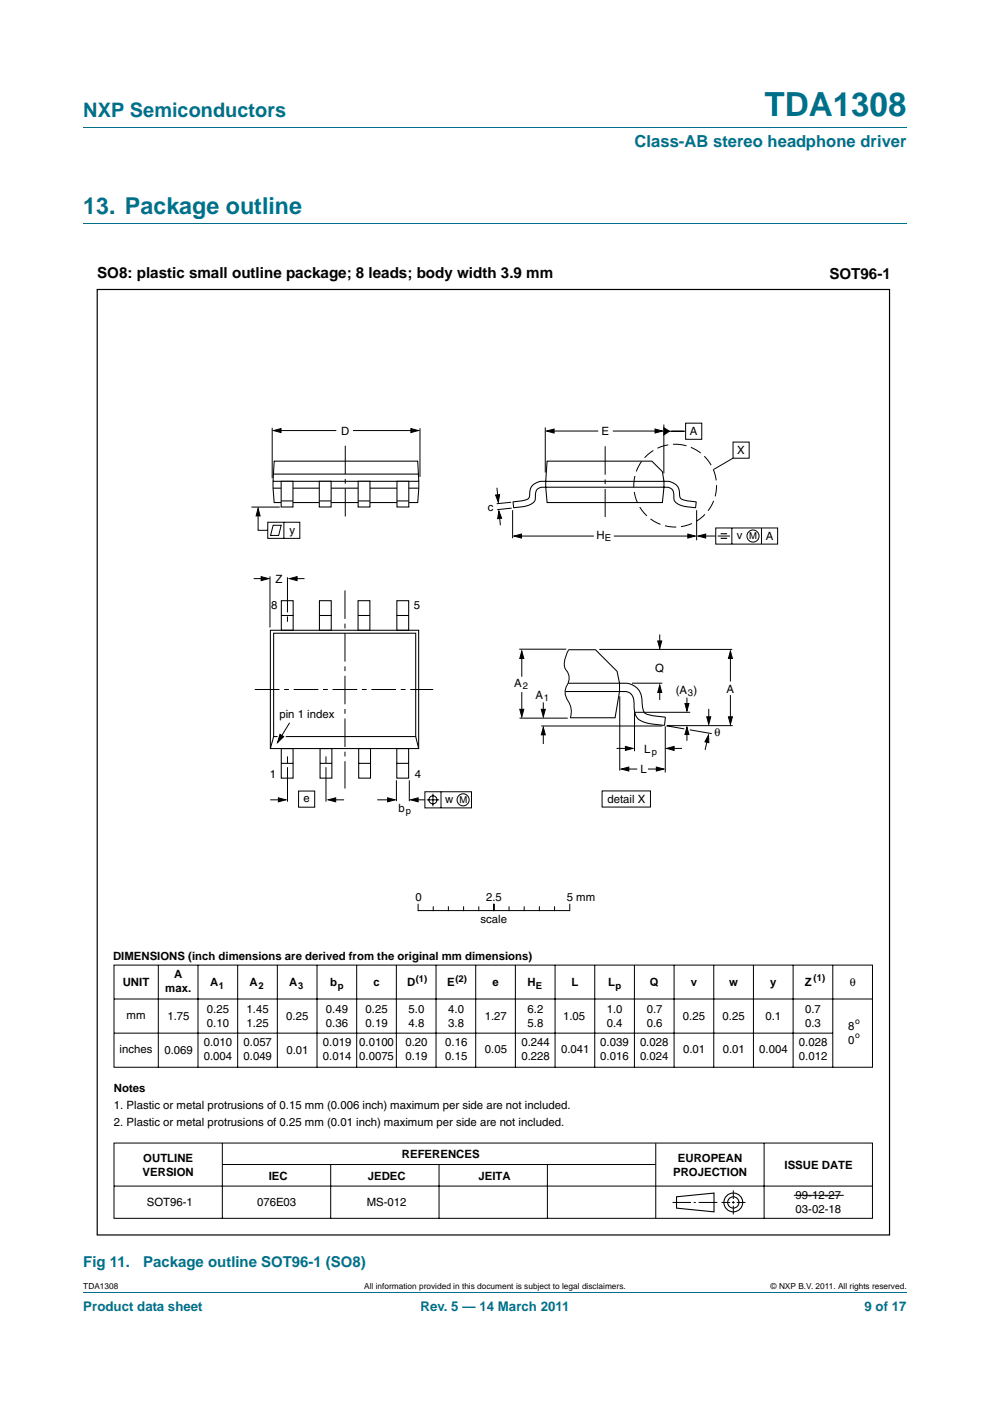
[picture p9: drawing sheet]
<svg xmlns="http://www.w3.org/2000/svg" width="210mm" height="297mm" viewBox="0 0 210 297" stroke-linecap="round" stroke-linejoin="round" font-family="sans-serif">
<path d="M17.7 27h174.6M17.7 47.4h174.6M17.7 273.9h174.6" fill="none" stroke="#00708a" stroke-width=".21"/>
<g fill="none" stroke="#000" stroke-width=".21">
<path d="M57.7 90.7v10.7M59 91.3h12.3M74.9 91.3h13M89.1 90.8v10.3M115.7 90.6v9.6M116.6 91.4h10.3M130 91.4h9.7M140.8 90v10.4M141.4 91.4h4M145.4 89.7h3.4v3.4h-3.4zM155.5 93.7h3.4v3.4h-3.4zM155.5 97.1l-4.2 2.5"/>
<path d="M105.4 103.4l.2 2.5M105.9 108.9l.2 2.5M108.4 106.5l-3.1 .3M108.5 107.7l-3 .4M108.7 108.2v5.9M109.8 113.7h16.2M130.2 113.7h16.3M147.8 108.2v6.3M149 113.7h2.8M151.8 111.9h13.1v3.5h-13.1zM152.2 113.7h2.6M155.2 111.9v3.5"/>
<path d="M161.5 111.9v3.5M53.8 122.7h2.6M57.3 122.2v10.8M61 122.4v7.4M61 130.7v1.1M62 122.7h2.6M110.1 137.6h10M110.7 138.5v5M120.6 137.8a4.9 4.9 0 0 0-.7 4 3 3 0 0 1 .1 4 3.5 3.5 0 0 0 .8 3.3 4 4 0 0 1 .2 3.1M127.1 137.7h28.2M139.9 134.5v2.3M154.9 138.9v5.6"/>
<path d="M110.2 152.3h10.2M110.7 146.7v4.5M114.8 153.9h25.7M115.2 148.9v2.6M115.2 155.2v2.5M130.8 158.7h2.3M131.5 147.6v15.8M134 144.8h6.5M134.6 151h11.8M134.6 151.1v8.2M139.9 145.9v2.5M141.1 154v9.8"/>
<path d="M141.3 153.9l3.8 .6M141.5 153.8h13.9M142.3 158.7h2.4M145.7 147.9v1.9M145.7 155.2v1.9M146.3 154.7l4.7 .8M150.1 156.4l-.5 2.6M150.3 150.3v2.6M154.9 147.4v5.2M57.3 169.6h2.6M61 160.4v1.4M61 162.7v7.3"/>
<path d="M63.3 167.7h3.4v3.4h-3.4zM69.1 160.4v1.4M69.1 162.7v7.3M70.4 169.6h2.6M80 169.6h2.6M84.1 165.4v4.5M86.8 165.4v4.5M88 169.6h2.1M90.1 167.9h9.9v3.4h-9.9zM90.5 169.6h2.7M91.8 168.3v2.6M93.5 167.9v3.4"/>
<path d="M127.7 167.7h10.3v3.4h-10.3zM132.6 163.1h2.6M137.4 163.1h2.6M24.2 204.6h160.9v21.7h-160.9zM24.2 219h152.4M24.2 211.8h160.8M33.6 204.6v21.7M42 204.6v21.7M50.4 204.6v21.7M58.8 204.6v21.7M67.2 204.6v21.7M75.7 204.6v21.7"/>
<path d="M84.1 204.6v21.7M92.5 204.6v21.7M100.9 204.6v21.7M109.3 204.6v21.7M117.7 204.6v21.7M126.1 204.6v21.7M134.6 204.6v21.7M143 204.6v21.7M151.4 204.6v21.7M159.8 204.6v21.7M168.2 204.6v21.7M176.6 204.6v21.7"/>
<path d="M24.2 242.3h160.8v16h-160.8zM24.2 251.5h160.9M47.2 242.4v15.9M47.2 246.9h91.8M70.1 246.9v11.4M93.1 246.9v11.4M116.1 246.9v11.4M139.1 242.4v15.9M142.7 254.9h3.9M147.1 254.9h.5M148.2 254.9h3.9M153 254.9h1.9"/>
<path d="M155.3 254.9h.5M155.5 252.4v1.8M155.5 254.7v.5M155.5 255.6v1.9M156.3 254.9h1.8M162.1 242.4v15.9M168.3 253.4h10.7"/>
<circle cx="159.7" cy="113.7" r="1.28"/>
<circle cx="91.8" cy="169.6" r=".86"/>
<circle cx="98.2" cy="169.6" r="1.28"/>
</g>
<g fill="none" stroke="#000" stroke-width=".23">
<path d="M143.5 253.7l7.9-.7v3.9l-7.9-.8z"/>
<circle cx="155.5" cy="254.9" r="1.99"/>
<circle cx="155.5" cy="254.9" r="1.2"/>
</g>
<g fill="#000" stroke="#000" stroke-width=".21">
<path d="M58 91.3l1.6-.4v.8zM87.2 90.9l1.5 .4-1.5 .4zM115.9 91.4l1.6-.4v.8zM138.9 91l1.6 .4-1.6 .4zM140.8 90.7l1.2 .7-1.2 .8zM105.1 105l.9-.1-.3 1.6zM105.8 108.3l.6 1.6-.8 .1zM109 113.7l1.6-.5v.9zM145.9 113.2l1.6 .5-1.6 .4zM148.1 113.7l1.6-.5v.9zM55.4 122.3l1.6 .4-1.6 .4zM61.4 122.7l1.6-.4v.8z"/>
<path d="M110.7 138l.4 1.6h-.9zM139.5 135.9h.9l-.5 1.6zM154.9 138l.4 1.6h-.8zM110.2 150.4h.9l-.4 1.6zM115.2 154.2l.5 1.6h-.9zM114.8 150.4h.9l-.5 1.6zM132.7 158.3l1.5 .4-1.5 .4zM139.9 145.2l.5 1.6h-.9zM141.4 158.7l1.6-.4v.8zM145.7 154.1l.4 1.6h-.8zM145.3 149.2h.8l-.4 1.5zM150.3 155.8v1.7l-.8-.2z"/>
<path d="M149.9 152h.9l-.5 1.6zM154.5 152h.8l-.4 1.6zM59 169.2l1.6 .4-1.6 .4zM69.6 169.6l1.6-.4v.8zM82.2 169.2l1.6 .4-1.6 .4zM87.1 169.6l1.6-.4v.8zM131.8 163.1l1.6-.5v.9zM139.2 162.6l1.6 .5-1.6 .4z"/>
</g>
<path d="M152.8 113.2h1.4M152.8 114.1h1.4" fill="none" stroke="#000" stroke-width=".24"/>
<path d="M54 146.2h37.9" fill="none" stroke="#000" stroke-width=".21" stroke-dasharray="5.2 1 1 1" stroke-linecap="butt"/>
<path d="M73.2 94.5v15M128.4 94.6v15M73.2 125.2v42" fill="none" stroke="#000" stroke-width=".21" stroke-dasharray="6 1 1 1" stroke-linecap="butt"/>
<circle cx="143.2" cy="103" r="8.8" fill="none" stroke="#000" stroke-width=".21" stroke-dasharray="2.4 1" stroke-linecap="butt"/>
<g fill="none" stroke="#000" stroke-width=".22">
<path d="M58.2 97.8h30.4l.2 4.2-.2 4.6h-30.4l-.3-3.1zM116 97.8h22.3l2.2 2.2 .3 2.1-.3 4.5h-24.5l-.3-4.5zM57.9 102h30.9M57.9 103.5h30.9M58 100.5h30.7M108.8 106.4h.5a4.7 4.7 0 0 0 2.9-.8l.1-.4a2.88 2.88 0 0 1 3.5-3.1h24.9a2.92 2.92 0 0 1 3.4 2 1.74 1.74 0 0 0 .6 1.8l1.1 .3 1.8 .2-.1 1.2h-.2a5.5 5.5 0 0 1-4.3-1.4l-.1-.8a1.71 1.71 0 0 0-2.1-2.1h-25a1.72 1.72 0 0 0-2.2 2.1 1.96 1.96 0 0 1-1.9 1.9l-2.7 .3zM57.3 133.6h31.5v25.1h-31.5zM58 134.3h30.2v21.9h-30.2zM59.7 130.5h2.5M59.7 127.4h2.5v6.2h-2.5zM67.8 130.5h2.5M67.8 127.4h2.5v6.2h-2.5z"/>
<path d="M75.9 127.4h2.6v6.2h-2.6zM75.9 130.5h2.6M84.2 130.5h2.5M84.2 127.4h2.5v6.2h-2.5zM120.6 137.8h5.7l4.6 4.5 .5 2.6v1.7l-.9 5.6h-9.6M58 156.2l-.7 2.5M59.7 158.7h2.5v6.3h-2.5zM67.9 158.7h2.5v6.3h-2.5zM76.1 158.7h2.5v6.3h-2.5zM84.2 158.7h2.5v6.3h-2.5zM88.2 156.2l.6 2.5M120.5 144.9h10.9a4 4 0 0 1 4.8 4.4l.1 .6a1.68 1.68 0 0 0 1.8 1.8l3 .4-.1 1.6a11.9 11.9 0 0 1-5.5-1.1 3.6 3.6 0 0 1-1-3 2.56 2.56 0 0 0-1.3-2.9l-13.3-.1"/>
<path d="M59.7 161.8h2.5M67.9 161.8h2.5M76.1 161.8h2.5M84.2 161.8h2.5"/>
</g>
<path d="M76 102h2.5v5.5h-2.5z" fill="#fff" stroke="#000" stroke-width=".22"/>
<path d="M76 106.2h2.5" fill="none" stroke="#000" stroke-width=".22"/>
<path d="M67.7 102h2.5v5.5h-2.5z" fill="#fff" stroke="#000" stroke-width=".22"/>
<path d="M67.7 106.2h2.5" fill="none" stroke="#000" stroke-width=".22"/>
<path d="M59.6 102h2.5v5.5h-2.5z" fill="#fff" stroke="#000" stroke-width=".22"/>
<path d="M59.6 106.2h2.5" fill="none" stroke="#000" stroke-width=".22"/>
<path d="M84.2 102h2.5v5.5h-2.5z" fill="#fff" stroke="#000" stroke-width=".22"/>
<path d="M84.2 106.2h2.5" fill="none" stroke="#000" stroke-width=".22"/>
<path d="M54.7 107.8l.5 1.6h-.9z" fill="#000" stroke="#000" stroke-width=".21"/>
<path d="M53.3 107.5h6M54.7 108.4v4h2.1M56.8 110.7h6.8v3.4h-6.8zM57.9 111.4h1.7l-.5 2.1h-1.7zM60.2 110.7v3.4" fill="none" stroke="#000" stroke-width=".21"/>
<path d="M59 155.2l1.7 .9-2.1 1.8z" fill="#fff"/>
<g fill="none" stroke="#000" stroke-width=".21">
<path d="M61.4 153.2l-2.5 4.2M88.7 191.7v1.4M88.7 193.1h32.1M91.9 192.3v.8M95.1 192.3v.8M98.3 192.3v.8M101.5 192.3v.8M104.8 191.7v1.4M108 192.3v.8M111.2 192.3v.8M114.4 192.3v.8M117.6 192.3v.8"/>
<path d="M120.9 191.7v1.4"/>
</g>
<path d="M59.4 155.7l.8 .5-1.3 1.2z" fill="#000" stroke="#000" stroke-width=".21"/>
<path d="M20.6 61.4h168.1v200.4h-168.1z" fill="none" stroke="#000" stroke-width=".25"/>
<text font-size="7" fill="#00708a" x="162.1" y="24.6">TDA1308</text>
<text font-size="4.9" fill="#00708a" x="17.7" y="45.4">13. Package outline</text>
<text font-size="4.2" fill="#00708a" x="17.7" y="24.9">NXP Semiconductors</text>
<text font-size="3.5" fill="#00708a" x="134.6" y="31.1">Class-AB stereo headphone driver</text>
<g font-size="3.2">
<text x="20.6" y="59">SO8: plastic small outline package; 8 leads; body width 3.9 mm</text>
<text x="175.9" y="59.1">SOT96-1</text>
</g>
<g font-size="3.2" fill="#00708a">
<text x="17.7" y="268.6">Fig 11.</text>
<text x="30.4" y="268.6">Package outline SOT96-1 (SO8)</text>
</g>
<g font-size="2.8" fill="#00708a">
<text x="17.7" y="277.9">Product data sheet</text>
<text x="89.2" y="277.9">Rev. 5 — 14 March 2011</text>
<text x="183.4" y="277.9">9 of 17</text>
</g>
<g font-size="2.4">
<text x="72.3" y="92.1">D</text>
<text x="127.6" y="92.3">E</text>
<text x="146.3" y="92.3">A</text>
<text x="156.4" y="96.3">X</text>
<text x="61.4" y="113.2">y</text>
<text x="103.5" y="108.3">c</text>
<text x="126.5" y="114.3">H</text>
<text x="156.3" y="114.4">v</text>
<text x="162.4" y="114.5">A</text>
<text x="58.4" y="123.5">Z</text>
<text x="57.5" y="129.2">8</text>
<text x="87.8" y="129.1">5</text>
<text x="139" y="142.4">Q</text>
<text x="109.1" y="145.6">A</text>
<text x="113.5" y="148.2">A</text>
<text x="143.3" y="147.2">(A )</text>
<text x="154.1" y="146.9">A</text>
<text x="59.3" y="152.2">pin 1 index</text>
<text x="136.6" y="159.7">L</text>
<text x="151.6" y="156.1">θ</text>
<text x="57.2" y="164.9">1</text>
<text x="88" y="164.9">4</text>
<text x="135.8" y="164">L</text>
<text x="64.4" y="170.1">e</text>
<text x="84.5" y="172.2">b</text>
<text x="94.4" y="170.3">w</text>
<text x="128.8" y="170.3">detail X</text>
<text x="88.1" y="191">0</text>
<text x="103.1" y="191">2.5</text>
<text x="120.2" y="191">5 mm</text>
<text x="101.9" y="195.8">scale</text>
<text x="24" y="203.5">DIMENSIONS (inch dimensions are derived from the original mm dimensions)</text>
<text x="26" y="209.1">UNIT</text>
<text x="36.9" y="207.4">A</text>
<text x="44.5" y="209.1">A</text>
<text x="52.9" y="209.1">A</text>
<text x="61.3" y="209.1">A</text>
<text x="70" y="209.1">b</text>
<text x="79.2" y="209.1">c</text>
<text x="86.3" y="209.1">D</text>
<text x="94.8" y="209.1">E</text>
<text x="104.4" y="209.1">e</text>
<text x="111.9" y="209.1">H</text>
<text x="121.2" y="209.1">L</text>
<text x="129" y="209.1">L</text>
<text x="137.8" y="209.1">Q</text>
<text x="146.5" y="209.1">v</text>
<text x="154.7" y="209.1">w</text>
<text x="163.4" y="209.1">y</text>
<text x="170.7" y="209.1">Z</text>
<text x="180.2" y="209.1">θ</text>
<text x="35.1" y="210.3">max.</text>
<text x="43.9" y="214.8">0.25</text>
<text x="52.3" y="214.8">1.45</text>
<text x="69.1" y="214.8">0.49</text>
<text x="77.6" y="214.8">0.25</text>
<text x="86.6" y="214.8">5.0</text>
<text x="95.1" y="214.8">4.0</text>
<text x="111.9" y="214.8">6.2</text>
<text x="128.7" y="214.8">1.0</text>
<text x="137.2" y="214.8">0.7</text>
<text x="170.8" y="214.8">0.7</text>
<text x="26.8" y="216.1">mm</text>
<text x="35.5" y="216.3">1.75</text>
<text x="43.2" y="221.9">0.010</text>
<text x="43.9" y="217.8">0.10</text>
<text x="51.7" y="221.9">0.057</text>
<text x="52.3" y="217.8">1.25</text>
<text x="60.7" y="216.3">0.25</text>
<text x="68.5" y="221.9">0.019</text>
<text x="69.1" y="217.8">0.36</text>
<text x="76.2" y="221.9">0.0100</text>
<text x="77.6" y="217.8">0.19</text>
<text x="86" y="221.9">0.20</text>
<text x="86.6" y="217.8">4.8</text>
<text x="94.4" y="221.9">0.16</text>
<text x="95.1" y="217.8">3.8</text>
<text x="102.8" y="216.2">1.27</text>
<text x="110.6" y="221.9">0.244</text>
<text x="111.9" y="217.8">5.8</text>
<text x="119.4" y="216.2">1.05</text>
<text x="127.3" y="221.9">0.039</text>
<text x="128.7" y="217.8">0.4</text>
<text x="135.7" y="221.9">0.028</text>
<text x="137.2" y="217.8">0.6</text>
<text x="144.8" y="216.3">0.25</text>
<text x="153.3" y="216.3">0.25</text>
<text x="162.3" y="216.3">0.1</text>
<text x="169.5" y="221.9">0.028</text>
<text x="170.8" y="217.8">0.3</text>
<text x="179.9" y="218.4">8</text>
<text x="179.9" y="221.3">0</text>
<text x="25.4" y="223.3">inches</text>
<text x="34.9" y="223.4">0.069</text>
<text x="43.2" y="224.8">0.004</text>
<text x="51.7" y="224.8">0.049</text>
<text x="60.7" y="223.4">0.01</text>
<text x="68.5" y="224.8">0.014</text>
<text x="76.2" y="224.8">0.0075</text>
<text x="86" y="224.8">0.19</text>
<text x="94.4" y="224.8">0.15</text>
<text x="102.8" y="223.3">0.05</text>
<text x="110.6" y="224.8">0.228</text>
<text x="119" y="223.3">0.041</text>
<text x="127.3" y="224.8">0.016</text>
<text x="135.7" y="224.8">0.024</text>
<text x="144.9" y="223.3">0.01</text>
<text x="153.3" y="223.3">0.01</text>
<text x="161" y="223.3">0.004</text>
<text x="169.5" y="224.8">0.012</text>
<text x="24.2" y="231.5">Notes</text>
<text x="24.2" y="235.1">1. Plastic or metal protrusions of 0.15 mm (0.006 inch) maximum per side are not included.</text>
<text x="24.2" y="238.8">2. Plastic or metal protrusions of 0.25 mm (0.01 inch) maximum per side are not included.</text>
<text x="85.2" y="245.6">REFERENCES</text>
<text x="30.3" y="249.2">VERSION</text>
<text x="30.4" y="246.3">OUTLINE</text>
<text x="57" y="250.2">IEC</text>
<text x="78" y="250.2">JEDEC</text>
<text x="101.5" y="250.2">JEITA</text>
<text x="142.8" y="249.2">PROJECTION</text>
<text x="143.8" y="246.3">EUROPEAN</text>
<text x="166.4" y="247.8">ISSUE DATE</text>
<text x="31.1" y="255.8">SOT96-1</text>
<text x="54.5" y="255.8">076E03</text>
<text x="77.8" y="255.8">MS-012</text>
<text x="168.8" y="254.3">99-12-27</text>
<text x="168.8" y="257.2">03-02-18</text>
</g>
<g font-size="2">
<text x="128.3" y="114.7">E</text>
<text x="158.9" y="114.4">M</text>
<text x="110.9" y="146.1">2</text>
<text x="115.4" y="148.7">1</text>
<text x="145.9" y="147.6">3</text>
<text x="138.2" y="160.2">p</text>
<text x="86.1" y="172.7">p</text>
<text x="97.4" y="170.3">M</text>
<text x="46.4" y="209.6">1</text>
<text x="54.8" y="209.6">2</text>
<text x="63.2" y="209.6">3</text>
<text x="71.6" y="209.6">p</text>
<text x="88.2" y="208.2">(1)</text>
<text x="96.6" y="208.2">(2)</text>
<text x="113.7" y="209.6">E</text>
<text x="130.6" y="209.6">p</text>
<text x="172.6" y="208.1">(1)</text>
</g>
<g font-size="1.8">
<text x="181.4" y="217.2">o</text>
<text x="181.4" y="220.1">o</text>
<text x="17.7" y="273.3">TDA1308</text>
<text x="77.3" y="273.3">All information provided in this document is subject to legal disclaimers.</text>
<text x="163.5" y="273.3">© NXP B.V. 2011. All rights reserved.</text>
</g>
</svg>
